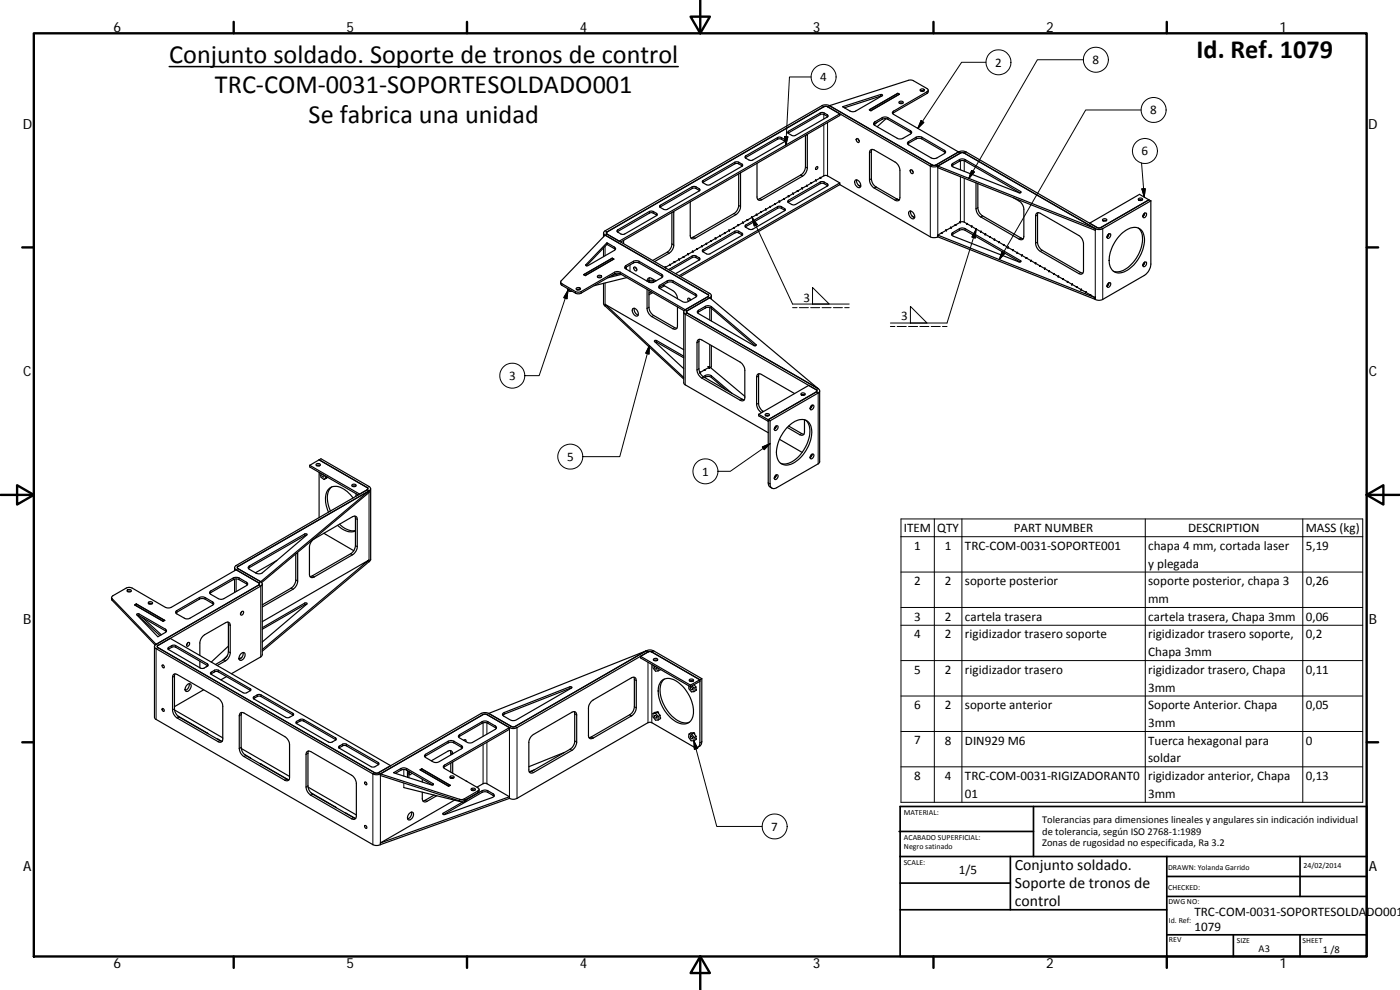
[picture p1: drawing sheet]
<svg xmlns="http://www.w3.org/2000/svg" width="420mm" height="297mm" viewBox="0 0 420 297" stroke-linecap="round" stroke-linejoin="round" font-family="sans-serif">
<g fill="none" stroke="#000" stroke-width=".36">
<path d="M236.5 39.5l9.8-5.7h.8l1.4 .8-.2 .5-9.7 5.6-1-.1-1.1-.6zM248.4 35l-1.3-.7h-.8l-9.8 5.7M248.9 31.7l23.8-7.6h1.2l4.3 2.5 .4 .4-.1 .3-10.5 6.1-.1 .7 19.8 11.5-6.8 3.9-1 .1zM252.9 32l11.4-3.6 .6 .1-.1 .2-8.2 4.7h-1.3zM261 33l.4 .2M261.4 33.2h.1M262.2 37.3l2.8-1.6h1.3l7.2 4.3M262.3 36.7l2.7-1.5h1.3l7 4 .3 .6-.3 .4-2.5 1.4-1.1 .1-7.2-4.1-.3-.4zM263.3 36.7l-1 .8M264.6 28.8l-11.2 3.5M265.9 35.6l-2.6 2.4M269.4 28l.5 .3-8.5 4.9"/>
<path d="M269.4 28l-8.5 4.9 .5 .3M269.9 30.5a.6 .6 0 0 1 .7-.2 .6 .6 0 0 1 .3 .7 .6 .6 0 0 1-.7 .2 .6 .6 0 0 1-.3-.7zM269.9 28.3l-.5-.3-8.4 4.9M269.9 28.3h.1M269.9 28.3l-8.5 4.9M269.9 31h1M276.2 26.8a.65 .65 0 0 1 .7-.2 .65 .65 0 0 1 .5 .6 .64 .64 0 0 1-.7 .2 .64 .64 0 0 1-.5-.6zM276.3 27.3h1M278.6 27.1l-.1 .6-.3 .3-10.3 6.1M210 57.2l-1.3-.7h-.8l-9.8 5.6M210.9 54.3l9.6-5.6 .8-.2 1.6 .9-.2 .5-9.8 5.6-.9-.1-1.1-.7zM221.7 52.2v9.4a3.1 3.1 0 0 1-1.4 2.5l-13 7.3"/>
<path d="M222.2 51.9v10.1a2.98 2.98 0 0 1-1.4 2.4l-12.2 7.1a.87 .87 0 0 1-1 .1 .87 .87 0 0 1-.5-.9l.1-10.2M222.8 49.8l-1.3-.7h-.8l-9.8 5.7M223.7 46.9l9.8-5.7h.8l1.4 .8-.2 .5-9.7 5.6h-.8l-1.2-.6zM235.6 42.4l-1.3-.7h-.8l-9.8 5.7M241.7 40.6v9.5a3.1 3.1 0 0 1-1.4 2.4l-12.3 7.1-.6 .2M242.3 40.3v10.1a3.2 3.2 0 0 1-1.4 2.5l-12.3 7a.88 .88 0 0 1-1 .1 .88 .88 0 0 1-.4-.9v-10.1M244.9 50.2l.3-.2a.39 .39 0 0 1 .1 .6 .39 .39 0 0 1-.6 0zM248.4 55.8l-1.3-.8h-.8l-9.8 5.7M252 54.9l-3.6-2.1h-1.2l-47.6 27.5M252 55.4v-.5l-48.2 27.8M252 55.4l27.2 15.7 1 .2 1.2-.2M252 55.4l-47.8 27.6"/>
<path d="M256.7 54.1a1.43 1.43 0 0 1 1.3 .6 1.43 1.43 0 0 1 0 1.6 1.58 1.58 0 0 1-1.3-2.2zM257 41.6a.62 .62 0 0 1 .8 .4 .62 .62 0 0 1-.3 .8 .88 .88 0 0 1-.5-1.2zM257.1 54a1.82 1.82 0 0 0 1.2 2M257.5 41.7l.4 .6M257.6 55.5l.7 .3M261.1 45.1l.6-.3 .7 .2 6.3 3.6a3.1 3.1 0 0 1 1.4 2.5v8.1a.87 .87 0 0 1-.4 1 .87 .87 0 0 1-1-.1l-6.3-3.7a3.1 3.1 0 0 1-1.4-2.4v-8.2zM261.7 44.8l-.2 .7v8.2a3.1 3.1 0 0 0 1.4 2.4l6.3 3.7 .7 .1-.8-.2M272.4 43.2l2.8-1.6 1-.1 7.5 4.3M272.5 42.6l2.7-1.5h1.2l7.2 4.1 .2 .5-2.6 1.7-1.3 .1-7.2-4-.4-.4zM273.2 51a.67 .67 0 0 1 .7 .3 .67 .67 0 0 1-.1 .8 .84 .84 0 0 1-.6-1.1zM273.7 51.1l.4 .5M281.4 49.8v.5l47.3 18.8v-.5"/>
<path d="M281.4 49.8l47.3 18.8M281.4 49.8l-.9 .3-1.3-.3-30.8-17.8h-1l-65.2 37.6-.2 .3 .2 .4M285.6 49.8l2.6-1.5h1.2l16.7 9.6M285.7 49.2l2.5-1.4h1.2l16.9 9.7 .1 .2-.5 .2-19.8-7.8-.5-.3zM289.4 45.9l39.3 22.7M289.4 45.9l-1-.1-7 4M292.9 54.9v7.8a3 3 0 0 0 1.4 2.4l11.6 6.7a.85 .85 0 0 0 1 0 .85 .85 0 0 0 .4-.9v-8.1a3.2 3.2 0 0 0-1.4-2.5l-1.7-.9M293.5 55.1v7.2a3.2 3.2 0 0 0 1.4 2.5l12.2 6.8M341.7 59.6a.64 .64 0 0 1 .7-.2 .64 .64 0 0 1 .4 .6 .66 .66 0 0 1-.7 .2 .66 .66 0 0 1-.4-.6zM344.8 60l.6 .3M344.8 60l-14.4 8.3-.6 .1-.5-.1M344.8 60l-2.8-1.7-15 8.7 2.3 1.3"/>
<path d="M181.1 69.9v1.2M181.1 74.4v2.6M181.6 70.5l30.8 17.9 .3 .4-7.1 4.1-19.5-11.2-.7-.2-1 .2-10.4 5.9-1.3-.1-4.3-2.5-.1-.3 .1-.4zM182.1 73.3l2.6 1.6M182.1 72.8l-6.3 6.8 .7 .1 8.2-4.9-.1-.5-2.5-1.5v.5M182.1 73.3l-6.1 6.5M182.2 70.3l30.8 17.7a.68 .68 0 0 1 .5 .7 .68 .68 0 0 1-.5 .6M182.2 70.3l3.6 2.1 66.2-38.2v.4l-65.7 38M183.7 77.5l.5 .3M183.7 77.5l.5 .2M183.7 77.5l-8.5 4.9M183.7 77.5l-8.5 4.9 .5 .3"/>
<path d="M184.2 77.7l-8.5 4.9-.5-.2M184.2 77.7l-8.5 5M185.2 69.1l9.7-5.7h1.2l1.1 .8-.1 .5-9.6 5.5h-1.2l-1.1-.7zM187.2 72.1l-.1 1M187.7 79.8l2.6-1.5h1.3l7 4 .3 .6-.3 .4-2.5 1.4h-1.3l-7-4-.3-.4zM197.1 64.6l-1.4-.8-.8 .1-9.6 5.6M198 61.7l9.9-5.7h1l1.2 1-10 5.9h-.8l-1.1-.7zM201.6 63.8v9.4a3.3 3.3 0 0 1-1.4 2.5l-4.3 2.4M202.2 63.4v10.1a3.1 3.1 0 0 1-1.4 2.5l-4.3 2.5M210 78l-1.3-.8h-.8l-6.8 4M210.9 75l9.6-5.6h1.2l1.2 .8-.2 .4-9.8 5.6-.9-.1-1.1-.6zM222.8 70.5l-1.5-.7-.8 .1-9.6 5.6"/>
<path d="M223.7 67.6l9.8-5.7h.8l1.4 .9-.2 .4-9.7 5.6h-.8l-1.2-.6zM235.6 63.1l-1.3-.7h-.8l-9.8 5.7M236.5 60.2l9.8-5.7h.8l1.4 .9-.2 .4-9.6 5.6h-1.1l-1.1-.7zM272.9 63.4a1.42 1.42 0 0 1 1.3 .7 1.42 1.42 0 0 1 0 1.5 1.58 1.58 0 0 1-1.3-2.2zM273.3 63.3a1.79 1.79 0 0 0 1.2 2M273.7 64.8l.8 .5M281.4 70.5l6.8-3.8 1-.1 39.5 22.7M281.4 70.5v.6M281.4 71.1l47.3 18.7M281.4 70.5l47.3 18.8M285.6 70.5l2.6-1.5h1.2l16.7 9.6M285.7 69.9l2.5-1.4h1.2l17 10-.6 .1-19.7-7.7-.5-.4z"/>
<path d="M311.1 63.9l.4-.1 .7 .2 11.6 6.7a3.1 3.1 0 0 1 1.4 2.4v8.2a.87 .87 0 0 1-.5 .9 .87 .87 0 0 1-.9-.1l-11.6-6.7a3.1 3.1 0 0 1-1.4-2.4v-8.2zM311.6 63.8l-.2 .4v8.4a3.2 3.2 0 0 0 1.4 2.5l11.5 6.7 .7 .1M329.3 68.3l-39.6-22.8-.8-.2-1 .2-7 4-1 .1-31-17.9-1.2-.2-1 .2-65.1 37.6a.68 .68 0 0 0-.5 .6 .68 .68 0 0 0 .5 .6l31.1 18.1-.3 .4-6.8 3.9M330.9 65.8a.73 .73 0 0 1 1.3 .3 .69 .69 0 0 1-.8 .3 .69 .69 0 0 1-.5-.6zM331 66.2h1M332.5 70.4a.48 .48 0 0 1 .8-.2 .48 .48 0 0 1-.1 .8 .51 .51 0 0 1-.4 .5 .51 .51 0 0 1-.6-.4zM332.6 70.3l-.3 .6M332.8 70.1l-.2 .6-.4 .4M336.5 70.2a4.8 4.8 0 0 1 5.3-1.7 4.8 4.8 0 0 1 1.3 5.8 10 10 0 0 1-7 7.6 3.1 3.1 0 0 1-3.2-3.8 12 12 0 0 1 3.6-7.9zM341.6 68.4a5.1 5.1 0 0 1 1 5.5 10.3 10.3 0 0 1-6.9 7.6l-1.6-.1M341.7 60l.6-.1 .5 .1M343.3 64.2a.49 .49 0 0 1 .7-.2 .49 .49 0 0 1 0 .8 .52 .52 0 0 1-.4 .5 .52 .52 0 0 1-.6-.4z"/>
<path d="M343.3 78.9a.5 .5 0 0 1 .8-.2 .5 .5 0 0 1-.1 .8 .52 .52 0 0 1-.5 .5 .52 .52 0 0 1-.5-.4zM343.3 78.8l-.3 .6M343.3 64.1l-.3 .6M343.5 78.7l-.1 .5-.4 .4M343.5 63.9l-.5 1M345.4 60.3v18.9a4.4 4.4 0 0 1-2 3.5l-12.7 7.2-1 .2-1-.3M345.4 60.3l-14.7 8.4-1 .2-1-.3M168.3 84.6v.6l.3 .4 4.3 2.5h1.1l10.4-5.9 1.3-.2 19.6 11.2M170.3 86.6l.1 .5 .6 .3M170.3 86.6h.1M170.7 86.8l.2 .6h.8M173 86.5a.64 .64 0 0 1 .7-.3 .64 .64 0 0 1 .4 .6 .64 .64 0 0 1-.7 .3 .64 .64 0 0 1-.4-.6z"/>
<path d="M173 86.9h1.1M173.9 86.8l-.7 .2M175.2 82.4h.1M175.7 82.6v.1M179.4 82.8a.64 .64 0 0 1 .6-.2 .64 .64 0 0 1 .5 .5 .62 .62 0 0 1-.7 .3 .62 .62 0 0 1-.4-.6zM179.4 83.2h1M181.1 85v6.1l.5 .7M181.6 91.3v.5M181.6 91.3l23.6 13.6M181.6 91.8l23.6 21.9M181.6 91.3l23.6 22M186 82.1l-2.5 .6"/>
<path d="M186.4 82.3l-4 1.1M187.6 80.4l2.5-1.5 1.3-.2 7.4 4.4M188 80.1v.7M188.1 83.3l-9.8 2.4M189.9 92.6a1.41 1.41 0 0 1 1.4 .7 1.41 1.41 0 0 1 0 1.5 1.56 1.56 0 0 1-1.4-2.2zM190.3 80.2a.69 .69 0 0 1 .7 .3 .69 .69 0 0 1-.1 .8 .85 .85 0 0 1-.6-1.1zM190.4 92.5a1.83 1.83 0 0 0 1.1 2M190.8 80.2l.3 .6M194.2 86.8v5.7a3.2 3.2 0 0 0 1.4 2.5l6.3 3.6a.87 .87 0 0 0 1 .1 .87 .87 0 0 0 .4-.9v-5.7M194.8 87.1v5.1a3 3 0 0 0 1.4 2.5l6.3 3.6 .6 .2M194.8 84.3a1.54 1.54 0 0 1 1.7 .2M194.9 83.4l-.1 1.3"/>
<path d="M195.5 87.5l-.7 .4M195.9 87.8l-1.1 .6M196.1 84.7l-.6-.1-.7 .1M196.9 84.3l-1.3-.7a.86 .86 0 0 0-1-.1 .86 .86 0 0 0-.4 .9M197.7 85.9l2.6-1.6 1.2-.2 7.3 4.1 .3 .6-2.8 1.8-1.1 .1-7.3-4.2zM197.7 86.3l2.6-1.5 1.2-.2 7.5 4.3M199 85.5l2.9 1.7a3 3 0 0 1 1.4 2.4M199.4 85.7l-1.4 .9M200.6 80.9l7.3-4.2h.8l1.3 .8 .1 .2-.2 .3-7.1 4.1M205.2 93.6l.1 21.6 25.3 14.6M205.6 92.9a.7 .7 0 0 0-.4 .7 .7 .7 0 0 0 .4 .7l39.4 22.6 .2 .4-.2 .3M206.2 93.9l39.3 22.7"/>
<path d="M207 89.6l.2 .5M207.3 90a.45 .45 0 0 0-.5-.6 .45 .45 0 0 0-.4 .7l.2 .3M209.3 93.9l2.4-1.5a1.86 1.86 0 0 1 1.8 .1l13.2 11.3M209.4 93.2l2.3-1.3a1.79 1.79 0 0 1 1.8 .1l13.4 11.4a.35 .35 0 0 1-.2 .4 .35 .35 0 0 1-.4-.1l-16.7-9.6-.3-.4zM213 89.3l-6.8 4-.2 .3 .2 .3M213 89.3l32.5 27.3M213.5 88.7v1M213.5 92.5v3.8M328.7 89.3v.5M332.5 85.1a.47 .47 0 0 1 .8-.2 .47 .47 0 0 1-.1 .8 .54 .54 0 0 1-.8 .5 .54 .54 0 0 1 0-.9zM332.6 85l-.3 .5M332.8 84.9l-.6 1"/>
<path d="M196.6 102.6l.5 .1 8.1 4.7M205.2 106.9l-8.1-4.7-.7 .1 8.8 8.3M209.5 102l.6-.2 .5 .2 11.5 6.6a3.3 3.3 0 0 1 1.4 2.5v8.2a.84 .84 0 0 1-.4 .9 .84 .84 0 0 1-1-.1l-11.5-6.7a3.1 3.1 0 0 1-1.4-2.4v-8.2zM209.9 101.8l-.1 .7v8.2a2.94 2.94 0 0 0 1.4 2.4l11.5 6.7 .7 .2M210 111.8l3-1.7 10.5 8.8M211 113a1.96 1.96 0 0 1 2.5-.2l6.2 5.2M211.4 113.3a1.75 1.75 0 0 1 2.1 0l4.4 3.7M213.5 103.7v6.2l-.2 .4M227.8 112.1l-.1 8.9a3.1 3.1 0 0 0 1.4 2.5M238.5 118.1l-10-5.8a.86 .86 0 0 0-1-.1 .86 .86 0 0 0-.4 1v8.1a3.1 3.1 0 0 0 1.5 2.5M240.5 118a.6 .6 0 0 1 .7-.2 .6 .6 0 0 1 .4 .7 .67 .67 0 0 1-.7 .2 .67 .67 0 0 1-.5-.6zM240.5 118.5h1"/>
<path d="M242.7 115.6l-15 8.7M245 117.6l-14.4 8.3 .5 .4M245 117.6l-14.4 8.3v.5l-2.9-1.6v-.5M245.5 116.6a.7 .7 0 0 1 .5 .7 .7 .7 0 0 1-.5 .6l-14.4 8.4M246 117.3v21.4l-.5 .5-12.4 7.1a1.2 1.2 0 0 1-1.4 .2 1.2 1.2 0 0 1-.6-1.3v-18.9M93 139.6l14.9 8.7 2.3-1.3M93 139.6v.5l14.5 8.4M95 139.2a.61 .61 0 0 1 .7-.2 .61 .61 0 0 1 .4 .6 .6 .6 0 0 1-.8 .3 .6 .6 0 0 1-.3-.7zM95 139.7h1M95.8 138l-2.8 1.6M95.8 138l14.4 8.3 .2 .3-.2 .4M95.8 138l.5-.4 14.5 8.4a.71 .71 0 0 1 .4 .6 .71 .71 0 0 1-.4 .7"/>
<path d="M95.8 139.6v.2M227.7 124.3l2.9 1.6v19l.2 1 .9 .6M229.8 124.2a.61 .61 0 0 1 .7-.2 .61 .61 0 0 1 .3 .7 .66 .66 0 0 1-.7 .2 .66 .66 0 0 1-.4-.6zM229.8 124.7h1M230 124.6l.3 .2M232.7 128a.49 .49 0 0 1 .8-.2 .49 .49 0 0 1-.1 .8 .52 .52 0 0 1-.4 .6 .52 .52 0 0 1-.6-.4zM232.7 128l-.3 .5M232.9 127.8l-.1 .6-.4 .4M233.9 131.8l6.8 3.9M236.2 128.3a5.4 5.4 0 0 1 5.8-2.1 4.6 4.6 0 0 1 1.4 5.2 10.6 10.6 0 0 1-6.7 8.1 2.97 2.97 0 0 1-3.7-3.2 11.6 11.6 0 0 1 3.2-8zM236.7 127.8l3.9 2.3 .7 .2M241.4 126v3.6a.87 .87 0 0 1-.4 .9 .87 .87 0 0 1-1-.1l-3.7-2.2"/>
<path d="M241.8 126a5.9 5.9 0 0 1 .6 6.8 9.9 9.9 0 0 1-6.5 6.4l-1.6-.2M243.4 136.5a.48 .48 0 0 1 .8-.2 .48 .48 0 0 1-.1 .8 .52 .52 0 0 1-.4 .6 .52 .52 0 0 1-.6-.4zM243.4 121.8a.49 .49 0 0 1 .8-.2 .49 .49 0 0 1-.1 .8 .52 .52 0 0 1-.4 .6 .52 .52 0 0 1-.6-.4l.6-1-.6 1zM243.5 121.8l-.3 .5M243.5 136.5l-.3 .5M243.7 136.3l-.6 1M95.8 141.7v13.6M96.1 142l-.1 .1 .4 1.2 .9 .6M96.7 142.3a.44 .44 0 0 0-.1 .6 .44 .44 0 0 0 .6 0l-.1-.4M97.2 160l9 5.2M97.6 142.8l.2 .5M97.8 143.3l-.5 .6"/>
<path d="M98.1 143.3h.1M98.1 143.3l-.8 .6M98.2 143.1l-.4 .2M98.2 143.2l-.1 .1M99.5 146.1a5.8 5.8 0 0 0-.6 6.6l.3 .6M101.3 157.6a4.9 4.9 0 0 0 5.4 1.7M101.9 157.3a5.7 5.7 0 0 0 4.8 1.9M105.6 145.5a.67 .67 0 0 1 .7-.2 .67 .67 0 0 1 .5 .5 .72 .72 0 0 1-1.2-.3zM105.7 145.9h1M105.9 149.4a6.5 6.5 0 0 0-6.2-3.4 3.9 3.9 0 0 0-2 4.6l.9 3.1M106.5 154.9l.2 .6v8.2a3.2 3.2 0 0 1-1.4 2.4l-12.2 6.9M106.9 148.2v.7"/>
<path d="M107.5 148.5l-.2 .1M110.2 147l-39.3 22.7a.68 .68 0 0 0-.5 .6 .68 .68 0 0 0 .5 .7l6.7 3.9 .3 .4-31 18a.67 .67 0 0 0-.5 .7 .67 .67 0 0 0 .5 .6l65 37.6 1 .3 1.3-.3M110.8 147.3v.5l-32.3 27M110.8 147.3l-32.6 27.2M110.8 147.3l-39.4 22.7M111.2 146.6v21.3l-.4 .6M232.7 142.7a.48 .48 0 0 1 .7-.2 .48 .48 0 0 1 0 .8 .52 .52 0 0 1-.4 .6 .52 .52 0 0 1-.6-.4zM232.7 142.7l-.3 .5M232.9 142.5l-.5 1M33.5 179.3l.1 .8 13 13.4M33.7 178.9l4.2-2.5 1.3-.1 10.5 5.9 1.2 .2 20-11.4 7 4.2-.3 .3-30.7 17.8-13.3-13.7-.1-.3zM38.2 177.1a.62 .62 0 0 1 .7-.3 .62 .62 0 0 1 .4 .7 .63 .63 0 0 1-.7 .2 .63 .63 0 0 1-.4-.6z"/>
<path d="M38.3 177.5h1M63.1 177.4l7.4-4.2 1.2 .2 2.3 1.3 .3 .4-.3 .6-6.8 3.9-.7 .2-1-.2-2.3-1.3-.3-.4zM70.4 170.3v.9M70.4 173.8v4M71.4 170l-.2 .3 .2 .3 6.8 3.9M74.3 175.5l-2.8-1.7-1-.1-7.5 4.4M74.7 169.9l16.8-9.7h.6v.3l-13.4 11.4a1.89 1.89 0 0 1-1.8 .1l-2.2-1.3-.2-.3zM78.2 174.5a.69 .69 0 0 1 .5 .7 .69 .69 0 0 1-.5 .7l-30.8 17.8M78.7 175.2l-.1 21.5-9.1 5.4M83.1 168.1l-6.4 3.8M88.8 166.2v7.8a3.2 3.2 0 0 1-1.4 2.5l-8.7 5M89.3 165.8v8.5a3.1 3.1 0 0 1-1.4 2.5l-9.2 5.3"/>
<path d="M91.9 160.7h-.4l-16.9 9.9M93.8 162.1l12-7.1a.87 .87 0 0 1 1-.1 .87 .87 0 0 1 .4 1v8.1a2.94 2.94 0 0 1-1.4 2.5l-11.5 6.6a.86 .86 0 0 1-1 .1 .86 .86 0 0 1-.4-.9v-8.4zM110.8 168v.5M110.8 168.5l-32.1 26.9M40.5 181.5h.1M40.9 181.3l-.4 .2 8.4 4.9M40.9 181.3l8.5 4.8M40.9 181.2l-.5 .3 8.5 4.9 .6-.3-8.6-4.8M41.1 184.2h.6l7.9 4.6 .3 .2v.5l-2.5 1.6-6.3-6.6zM41.2 184.7h.5l8.2 4.8M41.3 184.6l6.7 6.1M42.7 185.2l5.7 5.3"/>
<path d="M44.6 180.7a.61 .61 0 0 1 .7-.2 .61 .61 0 0 1 .4 .6 .63 .63 0 0 1-.7 .3 .63 .63 0 0 1-.4-.7zM44.6 181.2h1M46.4 194v21.2l.3 .6 65.2 37.6 1 .3 1.3-.3M47.4 193.7l3.7-2.2 66.2 38.2-3.7 2.2M47.4 193.7l-.2 .3 .2 .3 65 37.6h1.2M48.7 199.5a.45 .45 0 0 1 .5 .3 .45 .45 0 0 1-.2 .6l-.3-.4zM49.4 186.1l-.5 .3M49.4 186.1v.1M50.5 194.4l1.2-.8h.8l9.8 5.6 .2 .5-1.4 .8h-.8l-9.8-5.7zM50.5 194.8l1.2-.7 1 .1 9.6 5.5M52.9 183.3l7.4-4.2 1.3 .2 2.5 1.7-.3 .6-7.2 4.1-1.1-.1-2.4-1.4-.4-.4zM56.3 192.9a.36 .36 0 0 1 .5-.1 .36 .36 0 0 1 .1 .5 .51 .51 0 0 1-.3 .5 .51 .51 0 0 1-.6-.1z"/>
<path d="M56.4 192.9l-.4 .6M60 196.7v-3.8a3.2 3.2 0 0 1 1.4-2.4l6.3-3.7a.86 .86 0 0 1 1-.1 .86 .86 0 0 1 .4 .9v8.2a3.2 3.2 0 0 1-1.4 2.5l-2.5 1.4M60 198.4v1.9M62.3 199.7l-.5 .4M62.3 199.7l.1 .1M64.1 181.3l-2.8-1.6h-1.2l-7.3 4.2M68.1 196.9l-1.3 1.3M68.4 186.6l.1 .7v8.2a3.1 3.1 0 0 1-1.3 2.4l-2.5 1.5M68.5 193.9l-5.1 4.7M72.4 196.1a.7 .7 0 0 1 1-.2 .7 .7 0 0 1 .1 1 1.16 1.16 0 0 1-1.7 1 1.8 1.8 0 0 1 .6-1.8zM72.5 183.6a.35 .35 0 0 1 .5-.2 .35 .35 0 0 1 .1 .6 .47 .47 0 0 1-.4 .5 .47 .47 0 0 1-.5-.3zM72.5 183.5l-.3 .6"/>
<path d="M72.6 197.3l-.9 .4M73 195.8a1.85 1.85 0 0 1-1.2 2M78.7 188.3l12.8-7.4 .7 .2-13.5 11.5M78.7 186.5l32.1-18.5-32.1 26.9M78.7 192.6h.1M91.9 181.4h-.4l-12.8 7.4M192.2 196.9l15 8.7M192.2 196.9v.5l15 8.7M193.9 195.3a2.44 2.44 0 0 1 2.3 0l14.4 8.3M193.9 195.3l-39.3 22.7M193.9 195.3l-47.2 18.8M194.5 195.6h1.1"/>
<path d="M194.5 195.6l-2.3 1.3M194.5 195.6l-39.3 22.7a2.44 2.44 0 0 1-2.3 0M195.6 195.6l14.4 8.4 .6-.4M195.6 195.6l14.4 8.4v.4l-2.8 1.7M196 199.6v.8l.7 1 .8-.1v-.8M196.2 197.7a.57 .57 0 0 1 .7-.2 .57 .57 0 0 1 .3 .7 .57 .57 0 0 1-.7 .1 .57 .57 0 0 1-.3-.6zM196.2 198.1h1M196.5 199.9a.43 .43 0 0 0 0 .6 .43 .43 0 0 0 .6 .1l-.2-.4M48.7 212.6a.46 .46 0 0 1 .5 .3 .46 .46 0 0 1-.2 .5l-.3-.3zM52.1 202.4l.6-.2 .5 .2 12.3 7.1a3.2 3.2 0 0 1 1.4 2.4v9.8a.85 .85 0 0 1-.4 .9 .85 .85 0 0 1-1-.1l-12.3-7a3.1 3.1 0 0 1-1.4-2.5v-9.8zM52.4 213l14.5 8.4M52.5 202.2l-.1 .4v10.1a3.3 3.3 0 0 0 1.4 2.4l12.2 7.1 .7 .2"/>
<path d="M53.3 214.8l9.2 5.4M56.4 205.3a.67 .67 0 0 1 .9 0 .67 .67 0 0 1 0 1 1.11 1.11 0 0 1-1.7 .9 1.82 1.82 0 0 1 .8-1.9zM56.8 205.1a1.8 1.8 0 0 1-1.2 2.1M61.1 207l-8.7 5M63.3 202.2l1.2-.7h.9l9.8 5.7M63.3 201.8l1.1-.7h1.1l9.7 5.6 .1 .4-1.4 .8h-.8l-9.7-5.6-.2-.2zM68 203l-1.7 1M72.1 213.9l.4-.1 .7 .2 12.3 7a3.1 3.1 0 0 1 1.4 2.5v9.8a.87 .87 0 0 1-.4 .9 .87 .87 0 0 1-1-.1l-12.3-7.1a3 3 0 0 1-1.4-2.4v-9.8zM72.5 213.8l-.1 .6v9.8a3 3 0 0 0 1.4 2.5l12.3 7.1 .6 .2M76 209.3l1.4-.9 .9 .1 9.6 5.5 .2 .5-1.4 .8h-.8l-9.7-5.6zM76.1 209.6l1.5-.7 .7 .1 9.7 5.6M88.9 216.6l1.3-.8h.8l9.7 5.6 .3 .3-1.4 1-1-.1-9.6-5.5-.2-.2z"/>
<path d="M88.9 217l1.4-.8 .9 .2 9.6 5.6M146.7 214.1l-1-.3-1.3 .3-30.8 17.8M146.7 214.1l6.9 4 1-.1M148.9 218.6l-2.5-1.6-1.3-.2-7.5 4.4M150.8 214.1l.5-.3 19.7-7.7a.31 .31 0 0 1 .5-.1 .31 .31 0 0 1 0 .4l-16.8 9.7-1.5-.1-2.1-1.2-.2-.2zM152.9 218.3l-6.8-3.9-1-.1-30.9 17.9v.5l23.9 7.6h1l4.3-2.5 .4-.3v-.6M152.9 218.3l-6.8-3.9-1-.1-30.9 17.9M171.4 206.5l-20.5 8.1M172.3 213.5l.2 8.8a3.1 3.1 0 0 1-1.4 2.5l-11.6 6.7-.6 .1 1.5-.7M177.5 210.4l12-7a.87 .87 0 0 1 1-.1 .87 .87 0 0 1 .5 .9v8.2a3 3 0 0 1-1.5 2.4l-11.5 6.6a.85 .85 0 0 1-1 .2 .85 .85 0 0 1-.4-1v-8.4l.2-.7zM190.2 203.2l.2 .7v8.1a2.94 2.94 0 0 1-1.4 2.5l-11.6 6.6-.6 .2M196 214.1v1l.7 1 .8-.1"/>
<path d="M196 214.1l.7-.1 .8 1M196.5 214.7a.45 .45 0 0 1 .5 .2 .45 .45 0 0 1-.2 .6l-.4-.5zM197.5 213.6l.6 1.1M197.5 213.6l-1.5 .5M197.5 213.6l-.8 .4M197.5 215v1M198.1 214.7l.1 .9-.7 .4M198.1 214.7l-.6 .3M198.2 200.9l-.7 .4M198.5 204.3a3.7 3.7 0 0 1 5 .4 11.1 11.1 0 0 1 4.5 10.3 3.1 3.1 0 0 1-4.9 1.7 11.2 11.2 0 0 1-5.4-10.9zM199.4 203.8a5.9 5.9 0 0 0-.6 6.7 9.8 9.8 0 0 0 6.4 6.4l1.7-.2M206.7 205.8v.9l.8 .9 .8-.1"/>
<path d="M207 203.9a.57 .57 0 0 1 .7-.2 .57 .57 0 0 1 .3 .7 .58 .58 0 0 1-.8 .2 .58 .58 0 0 1-.2-.7zM207 204.4h1M207.2 205.6l2.8-1.6v18.9a1.21 1.21 0 0 1-.5 1.3 1.21 1.21 0 0 1-1.4-.2l-12.5-7.2-.8-.1-39.6 22.8-1 .3-1.3-.3M207.2 205.6v.5M207.2 206.1a.45 .45 0 0 1 .6 .3 .45 .45 0 0 1-.2 .6l-.4-.5zM207.7 205.8l.6 .7v1M208.3 219.9l-.7 .4M208.3 219.9l.6 1M208.3 219.9h-.9l-.6 .3M208.3 205.4l.6 .7M208.9 206.1l.1 1-.7 .4M208.9 206.1l-.6 .4"/>
<path d="M210.6 203.6v18.9l-.3 1-.8 .7M65.2 221.7l1.3 .7M72.4 224.6l14.5 8.4M73.4 226.4l1.9 1.1M78 229.1l8.5 4.9M92.2 225.5l.6-.2 .5 .2 12.2 7.1a3.1 3.1 0 0 1 1.4 2.4v9.9a.87 .87 0 0 1-.4 .9 .87 .87 0 0 1-1-.1l-12.2-7.1a3.1 3.1 0 0 1-1.4-2.5v-9.8zM92.4 236.2l14.5 8.3M92.6 225.3l-.2 .7v9.8a3.1 3.1 0 0 0 1.4 2.5l12.3 7 .7 .2M93.4 237.9l7.5 4.4M101.7 223.9l1.3-.7h.8l9.7 5.6 .2 .5-1.3 .8h-.8l-9.9-5.7zM101.7 224.4l1.3-.7h.8l9.8 5.7M109.5 234.6a.46 .46 0 0 1 .5 .3 .46 .46 0 0 1-.2 .6l-.3-.4z"/>
<path d="M118.1 231.9l2.2-1.3 1.3-.2 8.4 4.8 .1 .2-.6 .1zM118.6 232.1l2-1.1h1.2l8 4.5M121.2 236.3l17.7 4.4 .5-.1 .1-.5M122.3 231.2v2M122.7 231.5v1.8M122.9 231.6a.46 .46 0 0 0-.2 .5 .46 .46 0 0 0 .4 .4l.5-.5M123 231.6l-.3 .4M126.1 231l.4-.3 8.5 4.9-.4 .3M126.6 230.7l-.5 .3M126.6 230.7v.1M126.6 230.7l8.6 4.9-.5 .3-8.6-4.9M126.7 237.7v1.9a.87 .87 0 0 0 .4 .9 .87 .87 0 0 0 1.1-.1l2.9-1.6"/>
<path d="M126.7 233.8v.8M127.6 226.4l6.9-4 .7-.2 1 .2 2.3 1.3 .3 .4-.3 .6-7.3 4.1-1.2-.2-2.3-1.3-.3-.4zM130.3 238.5l-2.7 1.6-.7 .2M133.1 230.3l19.8-11.5v-.5l-19.8 11.5-.1 .3 .4 .5 10.3 6-.1 .6-4.5 2.6h-1.2l-23.7-7.6M135 235.6v.1M135.1 233a.71 .71 0 0 1 1.2 .3 .65 .65 0 0 1-.7 .3 .65 .65 0 0 1-.5-.6zM135.1 225.2l.2 1.3M135.1 233.4h1.1M135.3 229v2.7M135.3 233.3v.2M135.9 228.6v3.4M135.9 233.3v.3"/>
<path d="M135.9 226.2a.87 .87 0 0 0-.4-.9 .87 .87 0 0 0-1 .1l-5.1 2.9M137.6 220.7l7.5-4.4 1.1 .1 2.5 1.4 .3 .4-.3 .6-7.3 4.1-1-.1-2.5-1.4-.3-.4zM138.8 224.4l-2.6-1.5-1.2-.2-7.5 4.3M139.2 222.2a.37 .37 0 0 1 .5-.3 .37 .37 0 0 1 .1 .6M139.3 222.1v.1M139.9 234.3l.3 .2M140 239.8l-.2 .5-.5 .4M140 240l4.9-2.8h1.3l1.8 1a.57 .57 0 0 1 .3 .6 .57 .57 0 0 1-.5 .5l-14.3 5.1a.32 .32 0 0 1-.4 0 .32 .32 0 0 1-.1-.4l5.8-3.3M141.5 237.1l.5-.2 .5 .2M141.6 236.6a.55 .55 0 0 1 .7-.2 .55 .55 0 0 1 .2 .7 .6 .6 0 0 1-.7 .2 .6 .6 0 0 1-.4-.6zM141.8 237l-.2 .1M143.1 236.2l1.9-1.1 .8-.1 7.1 4.1"/>
<path d="M148.3 238.9l-2.4-1.3-1.2 .1-11.5 6.7M152.9 239.1v.4M152.9 239.1l-38.7 13.8M152.9 239.5l-38.7 13.9M159.6 220.7l12.1-7a.86 .86 0 0 1 1-.1 .86 .86 0 0 1 .4 .9v8.2a3.2 3.2 0 0 1-1.4 2.4l-11.6 6.7a.86 .86 0 0 1-1 .1 .86 .86 0 0 1-.4-.9v-8.5l.3-.9zM169.4 225.8l-10.7 4.2M207.3 220.8a.51 .51 0 0 1 .5 .3 .51 .51 0 0 1-.2 .6 .62 .62 0 0 1-.3-.9zM207.6 220.3l.7 1M207.6 220.3l-.8-.1-.1 1 .7 1 .8 .1M208.3 221.3l-.1 1M208.9 220.9l-.6 .4M208.9 220.9v1l-.7 .4"/>
<path d="M103.6 243.9l2.9 1.6M109.5 247.7a.46 .46 0 0 1 .5 .3 .46 .46 0 0 1-.2 .5l-.3-.3zM114.2 252.9v.5M122.7 244.2a.72 .72 0 0 1 .7-.5 .72 .72 0 0 1 .7 .4 1.49 1.49 0 0 1-1.6 1.8 1.55 1.55 0 0 1 .2-1.7zM123.5 243.7a1.83 1.83 0 0 1-1.2 2M136.4 240.1l-22.2 12.8M139.5 240.1h.1"/>
</g>
<g fill="none" stroke="#000" stroke-width=".3">
<path d="M295.9 18.7h-7.3l-13.1 19.8M325.2 17.9h-13.9l-20.5 35.6M236.6 39.4v.5M243.4 23.1h-6.5l-1.1 20.4M246.2 33.9v.5M246.7 31.7l.5 .3M247.2 34.3v1.4M247.2 37.4v15.4M247.3 33.9v.5M248.3 34.4v.5M248.4 35v.1M248.4 36.8v16"/>
<path d="M248.9 31.7l-.5 .3M262.5 36.6v.5M264.3 28.4v.5M264.8 35.3v.5M266.5 35.3v.5M268.2 33.4v.4M273.3 39.2v.5M276.4 36.2l.9 .5-1.8 1.8zM278.2 27.5v.5M342.5 33h-16.7l-25.9 44.9M207.7 56v.6M208.9 56v.6"/>
<path d="M209.9 56.6v.5M211 54.2v.5M220.5 48.7v.4M221.7 48.7v.4M222 52l.2 .2M222.7 49.3v.4M223.8 46.8v.5M228 59.6l.6 .3M233.4 41.3v.5M234.5 41.3v.5M235.2 59.5l.1 .3M235.5 41h1l-.7 2.5z"/>
<path d="M235.5 41.8v.5M236.6 58.7l.1 .3M237.9 58l.2 .2M239.3 57.2l.2 .2M240.3 52.5l.6 .4M240.7 56.4l.1 .3M241.7 50.1l.6 .3M242 40.4l.3 .2M242 55.6l.2 .3M243.4 54.8l.2 .3zM244.8 54l.1 .3M246.1 53.2l.2 .3"/>
<path d="M246.2 54.6v.5M247.3 54.6v.5M248.3 55.2v.5M261.5 45.5l-.5 .3M261.5 53.7l-.5 .3M262.9 56.1l-.5 .3M269.2 59.8l-.5 .3M272.7 42.5v.5M274.9 41.2v.5M276.7 41.2v.5M279.7 49.5l-.5 .3v21.3M280.9 49.5l.5 .3v21.3"/>
<path d="M283.4 45.1v.5M285.9 49v.6M287.7 45.6l.5 .3M288 47.9v.5M288.2 48.2v2.7M288.2 53v13.7M289.4 48.2v3.2M289.4 53.5v13.2M289.7 47.9v.5M289.9 45.6l-.5 .3M291.6 51.1l.8 .5-1.6 1.9zM306.3 57.5v.3"/>
<path d="M342.6 48.9l.8 10.2M342.7 56.7l1-.1-.3 2.5zM175.8 79.4v.3M181.6 69.3l.6 .3M181.6 73.9v2.8M182.2 70.3l-.6 .2M184.4 74.1v.5M185.4 69v.5M187.8 79.7v.5M189.1 79.5v1.9M190.1 78.4v.5M191.8 78.4v.5"/>
<path d="M194.9 63.4v.5M196.1 63.4v.5M197.1 64v.5M198.2 61.6v.5M200.2 75.7l.6 .3M200.9 79.3l.2 .3M201.6 73.2l.6 .3M201.9 63.6l.3 .2M202.3 78.5l.2 .3M203.7 77.7l.1 .3M205.1 76.9l.1 .3M206.4 76.1l.2 .3"/>
<path d="M207.7 76.8v.5M207.8 75.4l.2 .2M208 71.2l.6 .3M208.9 76.8v.5M209.2 74.6l.1 .2M209.9 77.4v.5M210.5 73.8l.2 .2M211 74.9v.5M211.9 73l.2 .3M213.3 72.2l.1 .3M214.6 71.4l.2 .3M216 70.6l.2 .3"/>
<path d="M217.4 69.8l.1 .3M218.8 69l.1 .3M220.1 68.2l.2 .3M220.3 64.1l.5 .3M220.5 69.4v.5M221.5 67.5l.2 .2zM221.7 61.6l.5 .4M221.7 69.4v.5M222.7 70v.5M222.9 66.7l.1 .2M223.8 67.5v.5M224.2 65.8l.2 .3"/>
<path d="M225.6 65.1l12.3 26.1h17M225.8 65.3l1.5 2.1-.9 .4zM227 64.3l.1 .3M228.3 63.5l.2 .3M229.7 62.7l.2 .3M231.1 61.9l.1 .3M232.5 61.1l.1 .3zM233.4 62v.5M233.8 60.3l.2 .3M234.5 62v.5M235.5 62.6v.5M236.6 60.1v.5"/>
<path d="M282.5 69.8l.2 .2M283.9 69l.2 .2M285.3 68.2l.2 .2M285.9 69.8v.5M286.7 67.4l.2 .2M288 68.6v.5M288.1 66.6l.1 .2M289.7 68.6v.5M290.3 67l-.1 .3M291.7 67.8l-.2 .3M292.9 68.9l-.2 2.5-1-.3zM293.1 68.6l-8.9 28.3h-17"/>
<path d="M293.5 62.3l-.6 .4M294.4 69.4l-.1 .3M294.9 64.8l-.6 .3M295.8 70.2l-.2 .3M297.2 71l-.2 .2M298.5 71.8l-.1 .2M299.9 72.6l-.1 .2M300.7 75.5l.9 .5-1.7 1.9zM301.3 73.3l-.2 .3M302.7 74.1l-.2 .3M304 74.9l-.1 .3M305.4 75.7l-.1 .3"/>
<path d="M306.3 78.2v.3M306.4 71.4l-.5 .4M306.8 76.5l-.2 .3M308.2 77.3l-.2 .3M309.5 78.1l-.2 .3M310.9 78.9l-.2 .2M311.4 64.5l-.6 .3M311.4 72.6l-.6 .4M312.2 79.7l-.1 .2M312.8 75.1l-.6 .3M329.3 68.3l-.6 .3v21.2M330.4 68.3l.6 .3v21.2"/>
<path d="M168.6 85.1v.5M170.3 86.6l.4 .3M170.5 87.1l-8.7 25.6h-4.3a3.8 3.8 0 0 0-5.6-3.2 3.8 3.8 0 0 0-.3 6.4 3.8 3.8 0 0 0 5.9-2.7v-.5M170.5 87.1l-.4 2.5-.9-.3zM172.7 87.5v.4M174.4 87.5v.4M181.6 84.9v6.9M184.4 81.7v.5M186.1 81.7v.5M187.6 80.4l.4 .3M194.8 84.1l-.6 .3M194.8 92.2l-.6 .3"/>
<path d="M194.9 84.2v.5M196.1 84.2v.5M196.2 94.7l-.6 .3M198 85.6v.5M198.6 82.3v.5M199.6 80.1l.1 .3M200.3 84.3v.5M202 84.3v.5M202.5 98.3l-.6 .3M205.6 92.9l.6 .4M206.2 93.9l-.6 .4v21.2M208.8 88.2v.5"/>
<path d="M209.6 93.1v.5M211.7 91.9v.5M212.4 89l.6 .3M213 88l-.6 .4M213 92.3v3.7M213.5 92v.5M237.9 92.3h1.3M239.9 92.3h2.7M243.3 92.3h2.7M243.8 86.3l5.1 4.9h-5.1zM246.7 92.3h2.7M250.1 92.3h2.7"/>
<path d="M253.5 92.3h1.4M267.2 98h1.4M269.2 98h2.8M272.7 98h2.7M273.2 91.9l5 5h-5zM276.1 98h2.7M279.5 98h2.7M282.8 98h1.4M313.6 80.5l-.1 .3M315 81.3l-.2 .2M316.3 82l-.1 .3M317.7 82.8l-.1 .3"/>
<path d="M319.1 83.6l-.2 .3M320.5 84.4l-.2 .3M321.8 85.2l-.1 .3M323.2 86l-.1 .3M324.3 81.8l-.5 .3M324.6 86.8l-.2 .3M326 87.6l-.2 .3M327.3 88.4l-.2 .2M328.7 89.2l-.2 .2M194.9 103.7l-8.9 33.3h-11.1a3.8 3.8 0 0 0-5.4-3.5 3.8 3.8 0 0 0-.6 6.4 3.8 3.8 0 0 0 6-2.4v-.5M194.9 103.7l-.1 2.5-1-.2zM197.1 102.2v.5"/>
<path d="M209.8 102.5l-.6 .3M209.8 110.7l-.6 .3M209.9 111.5l.3 .5M210 111.7l.1 .2M211.2 113.1l-.6 .3M211.4 110.9l.1 .2M211.7 112.7v.5M212.5 110l.3 .5M212.8 110l.1 .3M213 103.4v6.7M213.5 112.8v.5M222.7 119.8l-.6 .3"/>
<path d="M226.9 103.4v.3M227.7 112.8l-.6 .4M245 117.6l.5 .3v21.3M245.5 116.6l-.5 .3M227.7 121l-.6 .3M228.8 134.1l2.3-1-1.7 1.8zM229.1 123.4l-.6 .4M231.1 133.1l-11.9 8.3h-3.7a3.8 3.8 0 0 0-5.6-3.2 3.8 3.8 0 0 0-.3 6.4 3.8 3.8 0 0 0 5.8-2.7l.1-.5M240.6 130.1l-.6 .3M106.7 155.5l.5 .4M110.2 147l.6 .3v21.2M110.8 146l-.6 .3"/>
<path d="M230.6 144.9l.5 .3M270.4 155.7h138.6v85h-138.6zM280.4 155.7v85M288.7 155.7v85M343.7 155.7v85M391 155.7v85M33.6 179.6v.5M59.8 179.3v.5M61.6 179.3v.5M63.2 177.3v.5M70 173.4v.5M70.9 169.7l.5 .3"/>
<path d="M70.9 173.7v3.8M71.4 170.6l-.5 .4M71.7 173.4v.5M74 174.7v.5M74.8 169.8v.5M77.6 175.5l.6 .4v21.2M78.2 174.5l-.6 .4M87.4 176.5l.5 .3M88.8 174l.5 .3M89 166l.3 .2M91.5 160.2v.5M93.7 172.8l.6 .3"/>
<path d="M105.3 166.1l.5 .4M106.7 163.7l.5 .3M270.4 161h138.6M270.4 171.6h138.6M41.7 184.2v.5M46.9 193.3l.5 .4M47.4 194.3l-.5 .3v21.3M49.6 188.8v.5M50.6 194.3v.5M51.6 193.7v.5M52.7 193.7v.5M53.1 183.2v.5"/>
<path d="M62.3 199.2v.5M63.8 180.6v.5M67.2 197.9l.5 .4M68.5 187.3l.6 .3M68.5 195.5l.6 .3M91.5 180.9v.5M193.9 195.3l.6 .3M194.5 198.7v18.1M195.6 199.4v17.4M196.2 195.3l-.6 .3M270.4 182.3h138.6M270.4 187.6h138.6"/>
<path d="M270.4 198.2h138.6M52.4 202.9l-.6 .3M52.4 212.7l-.6 .3M53.8 215.1l-.6 .4M62.3 220h.1M63.4 201.7v.4M64.4 201.1v.5M65.5 201.1v.5M72.4 214.4l-.6 .4M75.1 206.6v.5M76.2 209.1v.4M77.2 208.5v.5"/>
<path d="M78.3 208.5v.5M87.9 214v.5M89 216.5v.5M90 215.9v.5M91.2 215.9v.5M144.4 214.1l.6 .3M144.7 216.5v.5M145 216.9v4M146.1 216.9v3.4M146.4 216.5v.5M146.7 214.1l-.6 .3M148.7 217.8v.5"/>
<path d="M151.3 213.8v.5M153.5 218l-.6 .3v21.2M154.6 218l.6 .3v21.2M171 206.1v.4M172.5 214.2l.6 .3M189 214.5l.5 .3M190.4 203.9l.6 .3M190.4 212l.6 .4M270.4 208.8h138.6M270.4 219.5h138.6M65.5 221.8v.1M66 222.2l-.5 .3"/>
<path d="M72.4 224.2l-.6 .4M73.8 226.7l-.6 .3M75.1 227.4h.1M78.3 229.2v.1M86.1 233.8l-.6 .3M92.4 226l-.5 .3M92.4 235.8l-.5 .3M93.8 238.3l-.5 .3M100.7 221.4v.5M101.8 223.9v.4M102.8 223.3v.5M103.9 223.3v.5"/>
<path d="M112.4 231.9l-.5 .3v21.2M113.5 228.8v.5M113.6 231.9l.6 .3v21.2M120.3 230.6v.5M121.2 230.9v2M121.2 235v1.3M122 230.6v.5M122.6 231.4l-.3 .1M127.7 226.3v.5M130 235.2v.3M133.4 229.6v.5M134.5 222.4v.5"/>
<path d="M135.3 225.9l.6 .3M136.2 222.4v.5M137.9 220.4v.5M137.9 239.8v.5M138.5 223.7v.5M139.3 239.7v.5M140 239.9l-.5 .2M143.4 237.3v.5M144.7 237.3v.4M145 223.4v11.7M146.1 222.7v12.4M146.4 237.3v.4"/>
<path d="M148 238.2v.5M159.5 231.5l.6 .3M171.1 224.8l.6 .3M172.5 222.3l.6 .4M177.4 221.1l.6 .3M208.2 222.3l6.9 25.7h13.6M208.2 222.3l1.2 2.3-1 .2zM210.6 222.5l-.6 .4M270.4 230.1h138.6M100.7 242.1v.1M103.9 244v.1M106.1 245.3l-.6 .4"/>
<path d="M127.6 240.1l.6 .3M133 244v.3"/>
<circle cx="299.6" cy="18.7" r="3.8"/>
<circle cx="328.9" cy="17.9" r="3.8"/>
<circle cx="247.2" cy="23.1" r="3.7"/>
<circle cx="346.2" cy="33" r="3.8"/>
<circle cx="343.6" cy="45.3" r="3.8"/>
<circle cx="232.5" cy="248" r="3.8"/>
</g>
<g fill="none" stroke="#000" stroke-width=".71">
<path d="M10.1 10h400.1v277h-400.1zM70.1 6.6v3.4M140.2 6.6v3.4M207.3 5h5.8l-2.9 5zM210.2 0v10M280.2 6.6v3.4M350.2 6.6v3.4M6.7 74.2h3.4M410.2 74.2h3.4M.2 148.5h9.9M5.1 145.6l5 2.9-5 2.9zM410.2 148.5l5-2.9v5.8z"/>
<path d="M410.2 148.5h9.9M6.7 222.7h3.4M410.2 222.7h3.4M70.1 287v3.4M140.2 287v3.4M210.2 287l2.9 5h-5.8zM210.2 287v10M280.2 287v3.4M350.2 287v3.4"/>
</g>
<g fill="none" stroke="#000" stroke-width=".51">
<path d="M269.8 249.5h40.4M270.1 257h140.1M270.1 242h140.1v45h-140.1zM303.2 257v16M310.2 242v15M350.2 257v30M390.2 257v12M270.1 273h80.1M270.1 265h33.1M350.2 269h60M350.2 263h60M350.2 280.5h60"/>
<path d="M370.2 280.5v6.5M390.2 280.5v6.5"/>
</g>
<path d="M50.8 20h152.7" fill="none" stroke="#000" stroke-width=".46"/>
<path d="M276.4 36.2l.9 .5-1.8 1.8zM235.5 41h1l-.7 2.5zM291.6 51.1l.8 .5-1.6 1.9zM342.7 56.7l1-.1-.3 2.5zM225.8 65.3l1.5 2.1-.9 .4zM292.9 68.9l-.2 2.5-1-.3zM300.7 75.5l.9 .5-1.7 1.9zM170.5 87.1l-.4 2.5-.9-.3zM194.9 103.7l-.1 2.5-1-.2zM228.8 134.1l2.3-1-1.7 1.8zM208.2 222.3l1.2 2.3-1 .2z" fill="#000" stroke="#000" stroke-width=".3"/>
<g font-size="7.9">
<text x="359.1" y="17.3">Id. Ref. 1079</text>
<text x="50.8" y="18.9">Conjunto soldado. Soporte de tronos de control</text>
<text x="64.5" y="27.9">TRC‐COM‐0031‐SOPORTESOLDADO001</text>
<text x="92.6" y="36.9">Se fabrica una unidad</text>
</g>
<g font-size="4.7">
<text x="304.6" y="261.2">Conjunto soldado.</text>
<text x="304.6" y="266.6">Soporte de tronos de</text>
<text x="304.6" y="272">control</text>
</g>
<g font-size="4.2">
<text x="34" y="9.6">6</text>
<text x="104" y="9.6">5</text>
<text x="174" y="9.6">4</text>
<text x="244" y="9.6">3</text>
<text x="314" y="9.6">2</text>
<text x="384" y="9.6">1</text>
<text x="6.8" y="38.7">D</text>
<text x="410.6" y="38.7">D</text>
<text x="7" y="112.9">C</text>
<text x="410.8" y="112.9">C</text>
<text x="7" y="187.1">B</text>
<text x="410.8" y="187.1">B</text>
<text x="7" y="261.3">A</text>
<text x="410.8" y="261.3">A</text>
<text x="34" y="290.4">6</text>
<text x="104" y="290.4">5</text>
<text x="174" y="290.4">4</text>
<text x="244" y="290.4">3</text>
<text x="314" y="290.4">2</text>
<text x="384" y="290.4">1</text>
</g>
<g font-size="3.9">
<text x="298.7" y="20">2</text>
<text x="327.9" y="19.2">8</text>
<text x="246.2" y="24.3">4</text>
<text x="345.2" y="34.3">8</text>
<text x="342.6" y="46.6">6</text>
<text x="241.1" y="90.5">3</text>
<text x="270.5" y="96.1">3</text>
<text x="152.8" y="114">3</text>
<text x="170.2" y="138.3">5</text>
<text x="210.7" y="142.7">1</text>
<text x="271.3" y="159.6">ITEM</text>
<text x="281.3" y="159.6">QTY</text>
<text x="304.2" y="159.6">PART NUMBER</text>
<text x="356.6" y="159.6">DESCRIPTION</text>
<text x="391.9" y="159.7">MASS (kg)</text>
<text x="274.4" y="164.9">1</text>
<text x="283.5" y="164.9">1</text>
<text x="289.6" y="164.9">TRC‐COM‐0031‐SOPORTE001</text>
<text x="344.6" y="165">chapa 4 mm, cortada laser</text>
<text x="391.9" y="164.9">5,19</text>
<text x="344.6" y="170.3">y plegada</text>
<text x="274.4" y="175.6">2</text>
<text x="283.5" y="175.6">2</text>
<text x="289.6" y="175.6">soporte posterior</text>
<text x="344.6" y="175.6">soporte posterior, chapa 3</text>
<text x="391.9" y="175.6">0,26</text>
<text x="344.6" y="180.9">mm</text>
<text x="274.4" y="186.2">3</text>
<text x="274.4" y="191.5">4</text>
<text x="283.5" y="186.2">2</text>
<text x="283.5" y="191.5">2</text>
<text x="289.6" y="186.2">cartela trasera</text>
<text x="289.6" y="191.6">rigidizador trasero soporte</text>
<text x="344.6" y="186.2">cartela trasera, Chapa 3mm</text>
<text x="344.6" y="191.6">rigidizador trasero soporte,</text>
<text x="391.9" y="186.2">0,06</text>
<text x="391.9" y="191.5">0,2</text>
<text x="344.6" y="196.9">Chapa 3mm</text>
<text x="274.4" y="202.1">5</text>
<text x="283.5" y="202.1">2</text>
<text x="289.6" y="202.2">rigidizador trasero</text>
<text x="344.6" y="202.2">rigidizador trasero, Chapa</text>
<text x="391.9" y="202.1">0,11</text>
<text x="344.6" y="207.5">3mm</text>
<text x="274.4" y="212.7">6</text>
<text x="283.5" y="212.7">2</text>
<text x="289.6" y="212.8">soporte anterior</text>
<text x="344.6" y="212.8">Soporte Anterior. Chapa</text>
<text x="391.9" y="212.7">0,05</text>
<text x="344.6" y="218.1">3mm</text>
<text x="274.4" y="223.4">7</text>
<text x="283.5" y="223.4">8</text>
<text x="289.6" y="223.4">DIN929 M6</text>
<text x="344.6" y="223.5">Tuerca hexagonal para</text>
<text x="391.9" y="223.4">0</text>
<text x="274.4" y="234">8</text>
<text x="283.5" y="234">4</text>
<text x="289.6" y="234">TRC‐COM‐0031‐RIGIZADORANT0</text>
<text x="344.6" y="228.8">soldar</text>
<text x="391.9" y="234">0,13</text>
<text x="289.6" y="239.3">01</text>
<text x="344.6" y="234.1">rigidizador anterior, Chapa</text>
<text x="344.6" y="239.4">3mm</text>
<text x="231.5" y="249.2">7</text>
<text x="287.8" y="262.3">1/5</text>
<text x="358.5" y="274.9">TRC‐COM‐0031‐SOPORTESOLDADO001</text>
<text x="358.5" y="279.4">1079</text>
</g>
<g font-size="3.1">
<text x="312.8" y="246.8">Tolerancias para dimensiones lineales y angulares sin indicación individual</text>
<text x="312.8" y="250.4">de tolerancia, según ISO 2768‐1:1989</text>
<text x="312.8" y="254">Zonas de rugosidad no especificada, Ra 3.2</text>
<text x="377.7" y="285.6">A3</text>
<text x="397" y="285.9">1 /8</text>
</g>
<g font-size="2.4">
<text x="271.2" y="244.4">MATERIAL:</text>
<text x="271.3" y="251.9">ACABADO SUPERFICIAL:</text>
<text x="271.3" y="254.6">Negro satinado</text>
<text x="271.2" y="259.7">SCALE:</text>
<text x="350.6" y="260.9">DRAWN: Yolanda Garrido</text>
<text x="391.2" y="260.6">24/02/2014</text>
<text x="350.6" y="267">CHECKED:</text>
<text x="350.7" y="271.4">DWG NO:</text>
<text x="350.8" y="276.8">Id. Ref:</text>
<text x="350.8" y="282.8">REV</text>
<text x="371.2" y="282.9">SIZE</text>
<text x="390.9" y="282.9">SHEET</text>
</g>
</svg>
